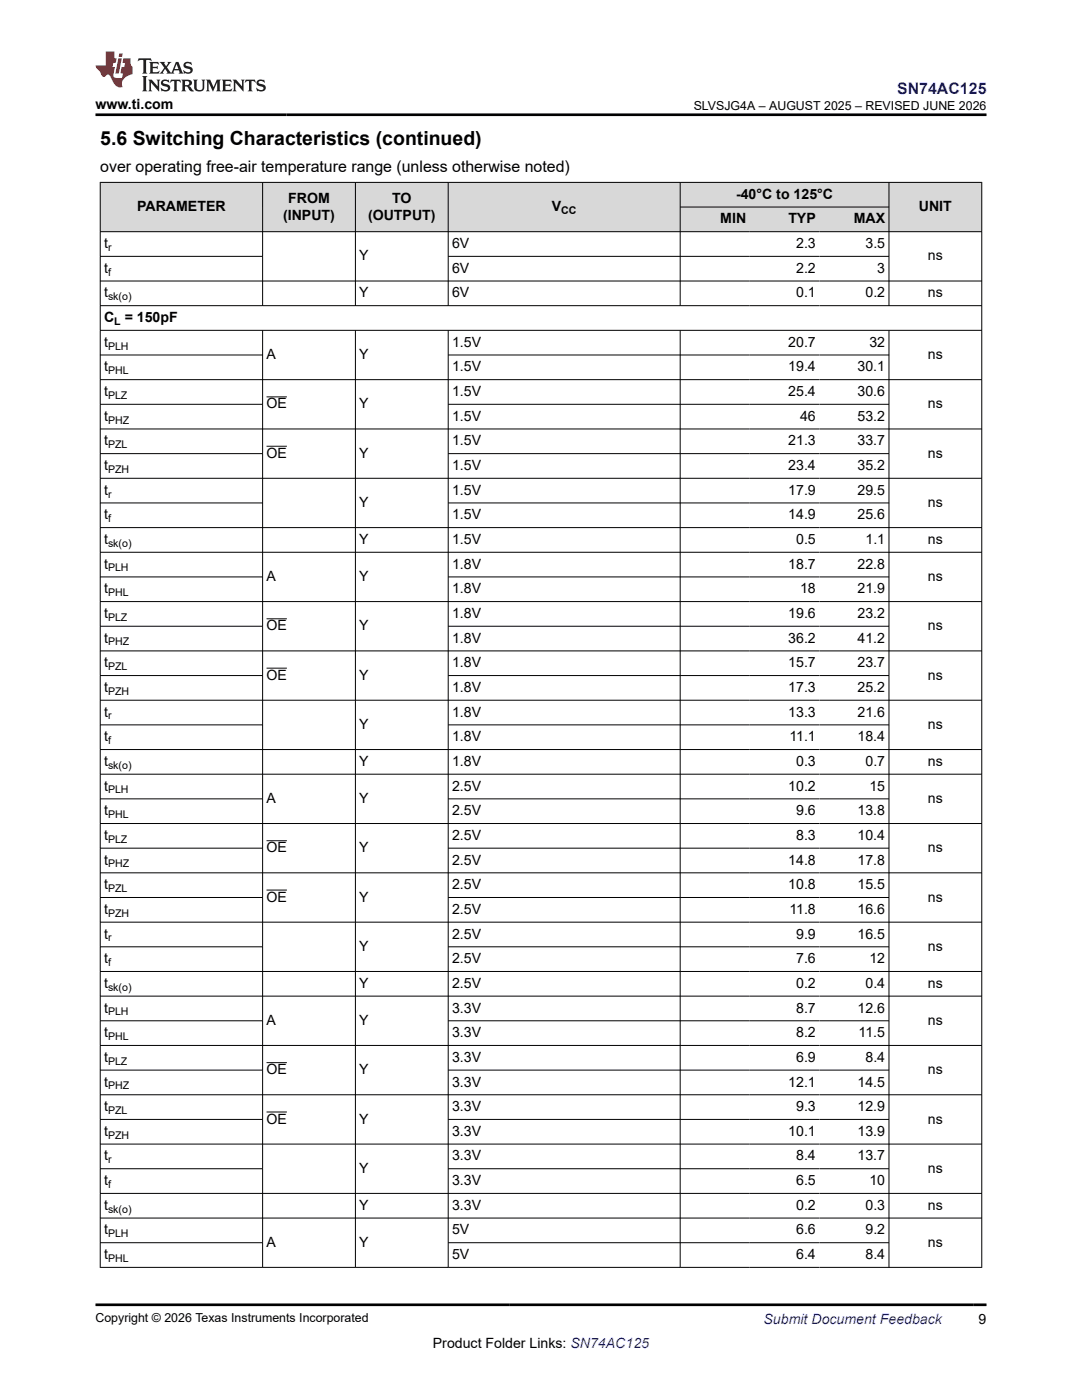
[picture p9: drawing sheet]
<svg xmlns="http://www.w3.org/2000/svg" width="216mm" height="279mm" viewBox="0 0 216 279" stroke-linecap="round" stroke-linejoin="round" font-family="sans-serif">
<g fill="#d8d8d8">
<path d="M20 36.4h175.9v4.9h-175.9z" fill-rule="evenodd"/>
<path d="M20.1 36.5h32.2v9.7h-32.2z" fill-rule="evenodd"/>
<path d="M52.5 36.5h18.4v9.7h-18.4z" fill-rule="evenodd"/>
<path d="M71 36.5h18.4v9.7h-18.4z" fill-rule="evenodd"/>
<path d="M89.5 36.5h46.2v9.7h-46.2z" fill-rule="evenodd"/>
<path d="M135.8 36.5h41.5v4.8h-41.5z" fill-rule="evenodd"/>
<path d="M177.4 36.5h18.4v9.7h-18.4z" fill-rule="evenodd"/>
<path d="M135.8 41.4h13.8v4.8h-13.8z" fill-rule="evenodd"/>
<path d="M149.6 41.4h13.9v4.8h-13.9z" fill-rule="evenodd"/>
<path d="M163.5 41.4h13.8v4.8h-13.8z" fill-rule="evenodd"/>
</g>
<g fill="none" stroke="#000" stroke-width=".2">
<path d="M19.9 36.4h176.1M20 36.3v216.7M52.4 36.3v24.8M70.9 36.3v24.8M89.4 36.3v24.8M135.7 36.3v24.8M177.4 36.3v24.8M195.9 36.3v216.7M19.9 46.2h176.1M19.9 51.2h32.6M89.4 51.2h88M135.7 41.3h41.7"/>
<path d="M196 56.1h-176.1M19.9 61h176.1M19.9 65.9h176.1M19.9 70.8h32.6M52.4 65.9v187.1M53.2 79.2h4M70.9 65.9v187.1M89.4 65.9v187.1M89.4 70.8h88M135.7 65.9v187.1M177.4 65.9v187.1M196 75.8h-176.1"/>
<path d="M19.9 80.7h32.6M19.9 85.6h176.1M19.9 90.5h32.6M53.2 89h4M89.4 80.7h88M89.4 90.5h88M196 95.5h-176.1M19.9 100.4h32.6M19.9 105.3h176.1M19.9 110.2h176.1M19.9 115.1h32.6M89.4 100.4h88"/>
<path d="M89.4 115.1h88M19.9 125h32.6M19.9 129.9h176.1M19.9 134.8h32.6M19.9 139.7h176.1M53.2 123.5h4M53.2 133.3h4M89.4 125h88M89.4 134.8h88M196 120.1h-176.1M19.9 144.7h32.6M19.9 154.5h176.1"/>
<path d="M19.9 159.4h32.6M89.4 144.7h88M89.4 159.4h88M196 149.6h-176.1M19.9 164.4h176.1M19.9 169.3h32.6M19.9 179.1h32.6M53.2 167.8h4M53.2 177.6h4M89.4 169.3h88M89.4 179.1h88M196 174.2h-176.1"/>
<path d="M19.9 189h32.6M19.9 198.8h176.1M89.4 189h88M196 184h-176.1M196 193.9h-176.1M19.9 203.7h32.6M19.9 213.6h32.6M53.2 212.1h4M89.4 203.7h88M89.4 213.6h88M196 208.6h-176.1M196 218.5h-176.1"/>
<path d="M19.9 223.4h32.6M19.9 233.2h32.6M53.2 221.9h4M89.4 223.4h88M89.4 233.2h88M196 228.3h-176.1M196 238.2h-176.1M19.9 243.1h176.1M19.9 248h32.6M89.4 248h88M196 252.9h-176.1"/>
</g>
<path d="M27.7 11.6l-.2 .6 .5-.2h.6v.1v2.2l-.2 .4h1l-.2-.4v-2.2v-.1h.5l.5 .2-.1-.6zM29.8 12.4l.2 .3v1.6l-.2 .4h1.9l.1-.6a1.08 1.08 0 0 1-1.3 .2v-.7h.6l.4 .2v-.7l-.4 .2h-.6v-.5l.2-.2a1 1 0 0 1 1 .3l-.1-.5zM31.8 12.4l1 1.1-1 1.2h.9l-.2-.2 .4-.8 .5 .8-.2 .2h1.6l-.2-.2 .1-.5h1l.1 .5-.1 .2h.9l-.2-.4-.8-1.9h-.5l-1 2.1-.8-1.1 .9-1h-.8l.2 .2-.5 .6-.3-.6 .1-.2zM35.2 12.8l.4 1h-.8zM36.8 12.5a.65 .65 0 0 0-.2 .7 .65 .65 0 0 0 .6 .5l.7 .1 .1 .3a.79 .79 0 0 1-.7 .4 .79 .79 0 0 1-.7-.5l.1 .7 .2-.1a.93 .93 0 0 0 1.1 0 .93 .93 0 0 0 .4-.9 1.46 1.46 0 0 0-1.2-.6l-.1-.3a1.09 1.09 0 0 1 1.2 .2l-.2-.6-.1 .1-.6-.2zM28.4 15.2l.2 .4v2.2l-.2 .4h1l-.2-.4v-2.2l.2-.4zM29.6 15.9l.2 .4v1.5l-.2 .4h.8l-.3-.4v-1.3l1.7 1.8v-2l.2-.4h-.8l.2 .2 .1 1.1-1.2-1.3zM32.3 16a.65 .65 0 0 0-.2 .8 .65 .65 0 0 0 .7 .4l.6 .2 .1 .2a.79 .79 0 0 1-.7 .4 .79 .79 0 0 1-.7-.5l.1 .7 .2-.1a.93 .93 0 0 0 1.1 .1 .93 .93 0 0 0 .4-1 1.46 1.46 0 0 0-1.2-.5l-.1-.4a1.09 1.09 0 0 1 1.2 .2l-.2-.6-.1 .1-.6-.1zM34.1 15.9l-.1 .6a.63 .63 0 0 1 .7-.3l.1 1.6-.3 .4h1l-.2-.4v-1.6a.66 .66 0 0 1 .8 .3l-.1-.6zM36.2 15.9l.2 .4v1.5l-.2 .4h.9l-.2-.2v-.7h.5l.1 .2a.79 .79 0 0 0 1.2 .6l-1-.9a.61 .61 0 0 0 .6-.6 .61 .61 0 0 0-.5-.7zM36.9 16.2h.2a.47 .47 0 0 1 .5 .1 .47 .47 0 0 1 .1 .5l-.2 .1-.6 .1zM38.5 15.9l.2 .2a2.27 2.27 0 0 0 .4 2 1.04 1.04 0 0 0 1.7-.7v-1.3l.2-.2h-.8l.2 .4v1.1a.6 .6 0 0 1-.6 .6 .6 .6 0 0 1-.6-.6v-1.1l.3-.4zM41.1 15.9l.2 .4v1.5l-.2 .4h.7l-.2-.4v-1.4l.9 1.9 .8-1.9v1.4l-.2 .4h1l-.3-.4v-1.5l.3-.4h-.8l-.7 1.5-.7-1.5zM44.3 15.9l.2 .4v1.5l-.2 .4h1.9l.1-.6a1.09 1.09 0 0 1-1.3 .2v-.7h.6l.4 .2v-.6l-.4 .2h-.6v-.6l.2-.1a1.01 1.01 0 0 1 1 .3l-.1-.6zM46.4 15.9l.3 .4v1.5l-.3 .4h.8l-.2-.4v-1.3l1.6 1.8v-2l.2-.4h-.7l.2 .2v1.1l-1.2-1.3zM49 15.9l-.1 .6a.63 .63 0 0 1 .8-.3v1.6l-.3 .4h1l-.2-.4v-1.6a.66 .66 0 0 1 .8 .3l-.1-.6zM51.4 16a.65 .65 0 0 0-.2 .8 .65 .65 0 0 0 .6 .4l.6 .2 .2 .2a.79 .79 0 0 1-.8 .4 .79 .79 0 0 1-.6-.5l.1 .7 .2-.1a.93 .93 0 0 0 1 .1 .93 .93 0 0 0 .5-1 1.46 1.46 0 0 0-1.3-.5l-.1-.4a1.09 1.09 0 0 1 1.3 .2l-.2-.6-.2 .1-.5-.1z" fill="#231f20"/>
<path d="M21.1 10.3v2.7h-2.1l.1 .4 .9 1a.95 .95 0 0 0 .9 .9 .59 .59 0 0 1 .6-.4 .59 .59 0 0 1 .5 .3l.4 .8a1.59 1.59 0 0 0 2.1 1.4 1.61 1.61 0 0 1 1-2.3l1-.3-.1-1.5a1.59 1.59 0 0 1-.4-1.7h-1.4l-.2 .9h.5l-.1 .9h-.5l-.2 .9v.3l.4 .1-.2 .9h-.6a.73 .73 0 0 1-1.1-.7l.3-1.5h-.5l.2-.9h.5l.2-.9h-.5v-1.3zM23.6 11.6l-.6 3.1h.7l.6-3.1zM23.8 10.7l-.1 .6h.7l.1-.6z" fill="#ed1c24"/>
<path d="M19 22.9h177.8M19 260.4h177.8" fill="none" stroke="#000" stroke-width=".53"/>
<text font-size="3.9" x="20" y="28.8">5.6 Switching Characteristics (continued)</text>
<text font-size="3.2" fill="#00f" x="179" y="18.7">SN74AC125</text>
<text font-size="3.2" x="20" y="34.3">over operating free-air temperature range (unless otherwise noted)</text>
<g font-size="2.8">
<text x="19" y="21.8">www.ti.com</text>
<text x="57.5" y="40.4">FROM</text>
<text x="78.2" y="40.4">TO</text>
<text x="146.9" y="39.7">-40°C to 125°C</text>
<text x="27.4" y="42.1">PARAMETER</text>
<text x="56.5" y="43.8">(INPUT)</text>
<text x="73.4" y="43.8">(OUTPUT)</text>
<text x="110.1" y="42.1">V</text>
<text x="143.7" y="44.6">MIN</text>
<text x="157.3" y="44.6">TYP</text>
<text x="170.3" y="44.6">MAX</text>
<text x="183.3" y="42.1">UNIT</text>
<text x="20.8" y="49.5">t</text>
<text x="71.7" y="52">Y</text>
<text x="90.2" y="49.5">6V</text>
<text x="158.9" y="49.5">2.3</text>
<text x="172.7" y="49.5">3.5</text>
<text x="185.2" y="52">ns</text>
<text x="20.8" y="54.4">t</text>
<text x="20.8" y="59.4">t</text>
<text x="71.7" y="59.4">Y</text>
<text x="90.2" y="59.4">6V</text>
<text x="90.2" y="54.4">6V</text>
<text x="158.9" y="54.4">2.2</text>
<text x="158.9" y="59.4">0.1</text>
<text x="172.7" y="59.4">0.2</text>
<text x="175" y="54.4">3</text>
<text x="185.2" y="59.4">ns</text>
<text x="20.8" y="64.3">C</text>
<text x="24.9" y="64.3">= 150pF</text>
<text x="20.8" y="69.2">t</text>
<text x="53.2" y="71.7">A</text>
<text x="71.7" y="71.7">Y</text>
<text x="90.2" y="69.2">1.5V</text>
<text x="157.3" y="69.2">20.7</text>
<text x="173.5" y="69.2">32</text>
<text x="185.2" y="71.7">ns</text>
<text x="20.8" y="74.1">t</text>
<text x="90.2" y="74.1">1.5V</text>
<text x="157.3" y="74.1">19.4</text>
<text x="171.1" y="74.1">30.1</text>
<text x="20.8" y="79">t</text>
<text x="20.8" y="84">t</text>
<text x="53.2" y="81.5">OE</text>
<text x="71.7" y="81.5">Y</text>
<text x="90.2" y="79">1.5V</text>
<text x="90.2" y="84">1.5V</text>
<text x="157.3" y="79">25.4</text>
<text x="159.7" y="84">46</text>
<text x="171.1" y="79">30.6</text>
<text x="171.1" y="84">53.2</text>
<text x="185.2" y="81.5">ns</text>
<text x="20.8" y="88.9">t</text>
<text x="90.2" y="88.9">1.5V</text>
<text x="157.3" y="88.9">21.3</text>
<text x="171.1" y="88.9">33.7</text>
<text x="20.8" y="93.8">t</text>
<text x="53.2" y="91.3">OE</text>
<text x="71.7" y="91.3">Y</text>
<text x="90.2" y="93.8">1.5V</text>
<text x="157.3" y="93.8">23.4</text>
<text x="171.1" y="93.8">35.2</text>
<text x="185.2" y="91.3">ns</text>
<text x="20.8" y="98.7">t</text>
<text x="71.7" y="101.2">Y</text>
<text x="90.2" y="98.7">1.5V</text>
<text x="157.3" y="98.7">17.9</text>
<text x="171.1" y="98.7">29.5</text>
<text x="185.2" y="101.2">ns</text>
<text x="20.8" y="103.6">t</text>
<text x="90.2" y="103.6">1.5V</text>
<text x="157.3" y="103.6">14.9</text>
<text x="171.1" y="103.6">25.6</text>
<text x="20.8" y="108.6">t</text>
<text x="20.8" y="113.5">t</text>
<text x="71.7" y="108.6">Y</text>
<text x="90.2" y="108.6">1.5V</text>
<text x="90.2" y="113.5">1.8V</text>
<text x="157.3" y="113.5">18.7</text>
<text x="158.9" y="108.6">0.5</text>
<text x="171.1" y="113.5">22.8</text>
<text x="172.7" y="108.6">1.1</text>
<text x="185.2" y="108.6">ns</text>
<text x="20.8" y="118.4">t</text>
<text x="53.2" y="116">A</text>
<text x="71.7" y="116">Y</text>
<text x="90.2" y="118.4">1.8V</text>
<text x="159.7" y="118.4">18</text>
<text x="171.1" y="118.4">21.9</text>
<text x="185.2" y="116">ns</text>
<text x="20.8" y="123.3">t</text>
<text x="53.2" y="125.8">OE</text>
<text x="71.7" y="125.8">Y</text>
<text x="90.2" y="123.3">1.8V</text>
<text x="157.3" y="123.3">19.6</text>
<text x="171.1" y="123.3">23.2</text>
<text x="185.2" y="125.8">ns</text>
<text x="20.8" y="128.3">t</text>
<text x="90.2" y="128.3">1.8V</text>
<text x="157.3" y="128.3">36.2</text>
<text x="171.1" y="128.3">41.2</text>
<text x="20.8" y="133.2">t</text>
<text x="53.2" y="135.6">OE</text>
<text x="71.7" y="135.6">Y</text>
<text x="90.2" y="133.2">1.8V</text>
<text x="157.3" y="133.2">15.7</text>
<text x="171.1" y="133.2">23.7</text>
<text x="185.2" y="135.6">ns</text>
<text x="20.8" y="138.1">t</text>
<text x="20.8" y="143">t</text>
<text x="90.2" y="143">1.8V</text>
<text x="90.2" y="138.1">1.8V</text>
<text x="157.3" y="138.1">17.3</text>
<text x="157.3" y="143">13.3</text>
<text x="171.1" y="138.1">25.2</text>
<text x="171.1" y="143">21.6</text>
<text x="20.8" y="147.9">t</text>
<text x="71.7" y="145.5">Y</text>
<text x="90.2" y="147.9">1.8V</text>
<text x="157.5" y="147.9">11.1</text>
<text x="171.1" y="147.9">18.4</text>
<text x="185.2" y="145.5">ns</text>
<text x="20.8" y="152.9">t</text>
<text x="71.7" y="152.9">Y</text>
<text x="90.2" y="152.9">1.8V</text>
<text x="158.9" y="152.9">0.3</text>
<text x="172.7" y="152.9">0.7</text>
<text x="185.2" y="152.9">ns</text>
<text x="20.8" y="157.8">t</text>
<text x="53.2" y="160.2">A</text>
<text x="71.7" y="160.2">Y</text>
<text x="90.2" y="157.8">2.5V</text>
<text x="157.3" y="157.8">10.2</text>
<text x="173.5" y="157.8">15</text>
<text x="185.2" y="160.2">ns</text>
<text x="20.8" y="162.7">t</text>
<text x="20.8" y="167.6">t</text>
<text x="90.2" y="167.6">2.5V</text>
<text x="90.2" y="162.7">2.5V</text>
<text x="158.9" y="162.7">9.6</text>
<text x="158.9" y="167.6">8.3</text>
<text x="171.1" y="162.7">13.8</text>
<text x="171.1" y="167.6">10.4</text>
<text x="20.8" y="172.5">t</text>
<text x="53.2" y="170.1">OE</text>
<text x="71.7" y="170.1">Y</text>
<text x="90.2" y="172.5">2.5V</text>
<text x="157.3" y="172.5">14.8</text>
<text x="171.1" y="172.5">17.8</text>
<text x="185.2" y="170.1">ns</text>
<text x="20.8" y="177.5">t</text>
<text x="53.2" y="179.9">OE</text>
<text x="71.7" y="179.9">Y</text>
<text x="90.2" y="177.5">2.5V</text>
<text x="157.3" y="177.5">10.8</text>
<text x="171.1" y="177.5">15.5</text>
<text x="185.2" y="179.9">ns</text>
<text x="20.8" y="182.4">t</text>
<text x="90.2" y="182.4">2.5V</text>
<text x="157.5" y="182.4">11.8</text>
<text x="171.1" y="182.4">16.6</text>
<text x="20.8" y="187.3">t</text>
<text x="71.7" y="189.8">Y</text>
<text x="90.2" y="187.3">2.5V</text>
<text x="158.9" y="187.3">9.9</text>
<text x="171.1" y="187.3">16.5</text>
<text x="185.2" y="189.8">ns</text>
<text x="20.8" y="192.2">t</text>
<text x="20.8" y="197.2">t</text>
<text x="71.7" y="197.2">Y</text>
<text x="90.2" y="197.2">2.5V</text>
<text x="90.2" y="192.2">2.5V</text>
<text x="158.9" y="192.2">7.6</text>
<text x="158.9" y="197.2">0.2</text>
<text x="172.7" y="197.2">0.4</text>
<text x="173.5" y="192.2">12</text>
<text x="185.2" y="197.2">ns</text>
<text x="20.8" y="202.1">t</text>
<text x="90.2" y="202.1">3.3V</text>
<text x="158.9" y="202.1">8.7</text>
<text x="171.1" y="202.1">12.6</text>
<text x="20.8" y="207">t</text>
<text x="53.2" y="204.5">A</text>
<text x="71.7" y="204.5">Y</text>
<text x="90.2" y="207">3.3V</text>
<text x="158.9" y="207">8.2</text>
<text x="171.3" y="207">11.5</text>
<text x="185.2" y="204.5">ns</text>
<text x="20.8" y="211.9">t</text>
<text x="53.2" y="214.4">OE</text>
<text x="71.7" y="214.4">Y</text>
<text x="90.2" y="211.9">3.3V</text>
<text x="158.9" y="211.9">6.9</text>
<text x="172.7" y="211.9">8.4</text>
<text x="185.2" y="214.4">ns</text>
<text x="20.8" y="216.8">t</text>
<text x="20.8" y="221.8">t</text>
<text x="90.2" y="221.8">3.3V</text>
<text x="90.2" y="216.8">3.3V</text>
<text x="157.3" y="216.8">12.1</text>
<text x="158.9" y="221.8">9.3</text>
<text x="171.1" y="216.8">14.5</text>
<text x="171.1" y="221.8">12.9</text>
<text x="20.8" y="226.7">t</text>
<text x="53.2" y="224.2">OE</text>
<text x="71.7" y="224.2">Y</text>
<text x="90.2" y="226.7">3.3V</text>
<text x="157.3" y="226.7">10.1</text>
<text x="171.1" y="226.7">13.9</text>
<text x="185.2" y="224.2">ns</text>
<text x="20.8" y="231.6">t</text>
<text x="90.2" y="231.6">3.3V</text>
<text x="158.9" y="231.6">8.4</text>
<text x="171.1" y="231.6">13.7</text>
<text x="20.8" y="236.5">t</text>
<text x="71.7" y="234.1">Y</text>
<text x="90.2" y="236.5">3.3V</text>
<text x="158.9" y="236.5">6.5</text>
<text x="173.5" y="236.5">10</text>
<text x="185.2" y="234.1">ns</text>
<text x="20.8" y="241.4">t</text>
<text x="71.7" y="241.4">Y</text>
<text x="90.2" y="241.4">3.3V</text>
<text x="158.9" y="241.4">0.2</text>
<text x="172.7" y="241.4">0.3</text>
<text x="185.2" y="241.4">ns</text>
<text x="20.8" y="246.4">t</text>
<text x="20.8" y="251.3">t</text>
<text x="53.2" y="248.8">A</text>
<text x="71.7" y="248.8">Y</text>
<text x="90.2" y="246.4">5V</text>
<text x="90.2" y="251.3">5V</text>
<text x="158.9" y="246.4">6.6</text>
<text x="158.9" y="251.3">6.4</text>
<text x="172.7" y="246.4">9.2</text>
<text x="172.7" y="251.3">8.4</text>
<text x="185.2" y="248.8">ns</text>
<text x="86.4" y="269">Product Folder Links: SN74AC125</text>
<text x="195.3" y="264.2">9</text>
</g>
<text font-size="2.8" fill="#00f" x="152.4" y="264.2">Submit Document Feedback</text>
<g font-size="2.5">
<text x="138.4" y="21.9">SLVSJG4A – AUGUST 2025 – REVISED JUNE 2026</text>
<text x="19" y="263.9">Copyright © 2026 Texas Instruments Incorporated</text>
</g>
<g font-size="2.1">
<text x="112" y="42.7">CC</text>
<text x="21.6" y="50.1">r</text>
<text x="21.6" y="55">f</text>
<text x="21.6" y="59.9">sk(o)</text>
<text x="22.8" y="64.8">L</text>
<text x="21.6" y="69.8">PLH</text>
<text x="21.6" y="74.7">PHL</text>
<text x="21.6" y="79.6">PLZ</text>
<text x="21.6" y="84.5">PHZ</text>
<text x="21.6" y="89.4">PZL</text>
<text x="21.6" y="94.4">PZH</text>
<text x="21.6" y="99.3">r</text>
<text x="21.6" y="104.2">f</text>
<text x="21.6" y="109.1">sk(o)</text>
<text x="21.6" y="114.1">PLH</text>
<text x="21.6" y="119">PHL</text>
<text x="21.6" y="123.9">PLZ</text>
<text x="21.6" y="128.8">PHZ</text>
<text x="21.6" y="133.7">PZL</text>
<text x="21.6" y="138.7">PZH</text>
<text x="21.6" y="143.6">r</text>
<text x="21.6" y="148.5">f</text>
<text x="21.6" y="153.4">sk(o)</text>
<text x="21.6" y="158.3">PLH</text>
<text x="21.6" y="163.3">PHL</text>
<text x="21.6" y="168.2">PLZ</text>
<text x="21.6" y="173.1">PHZ</text>
<text x="21.6" y="178">PZL</text>
<text x="21.6" y="183">PZH</text>
<text x="21.6" y="187.9">r</text>
<text x="21.6" y="192.8">f</text>
<text x="21.6" y="197.7">sk(o)</text>
<text x="21.6" y="202.6">PLH</text>
<text x="21.6" y="207.6">PHL</text>
<text x="21.6" y="212.5">PLZ</text>
<text x="21.6" y="217.4">PHZ</text>
<text x="21.6" y="222.3">PZL</text>
<text x="21.6" y="227.2">PZH</text>
<text x="21.6" y="232.2">r</text>
<text x="21.6" y="237.1">f</text>
<text x="21.6" y="242">sk(o)</text>
<text x="21.6" y="246.9">PLH</text>
<text x="21.6" y="251.8">PHL</text>
</g>
</svg>
